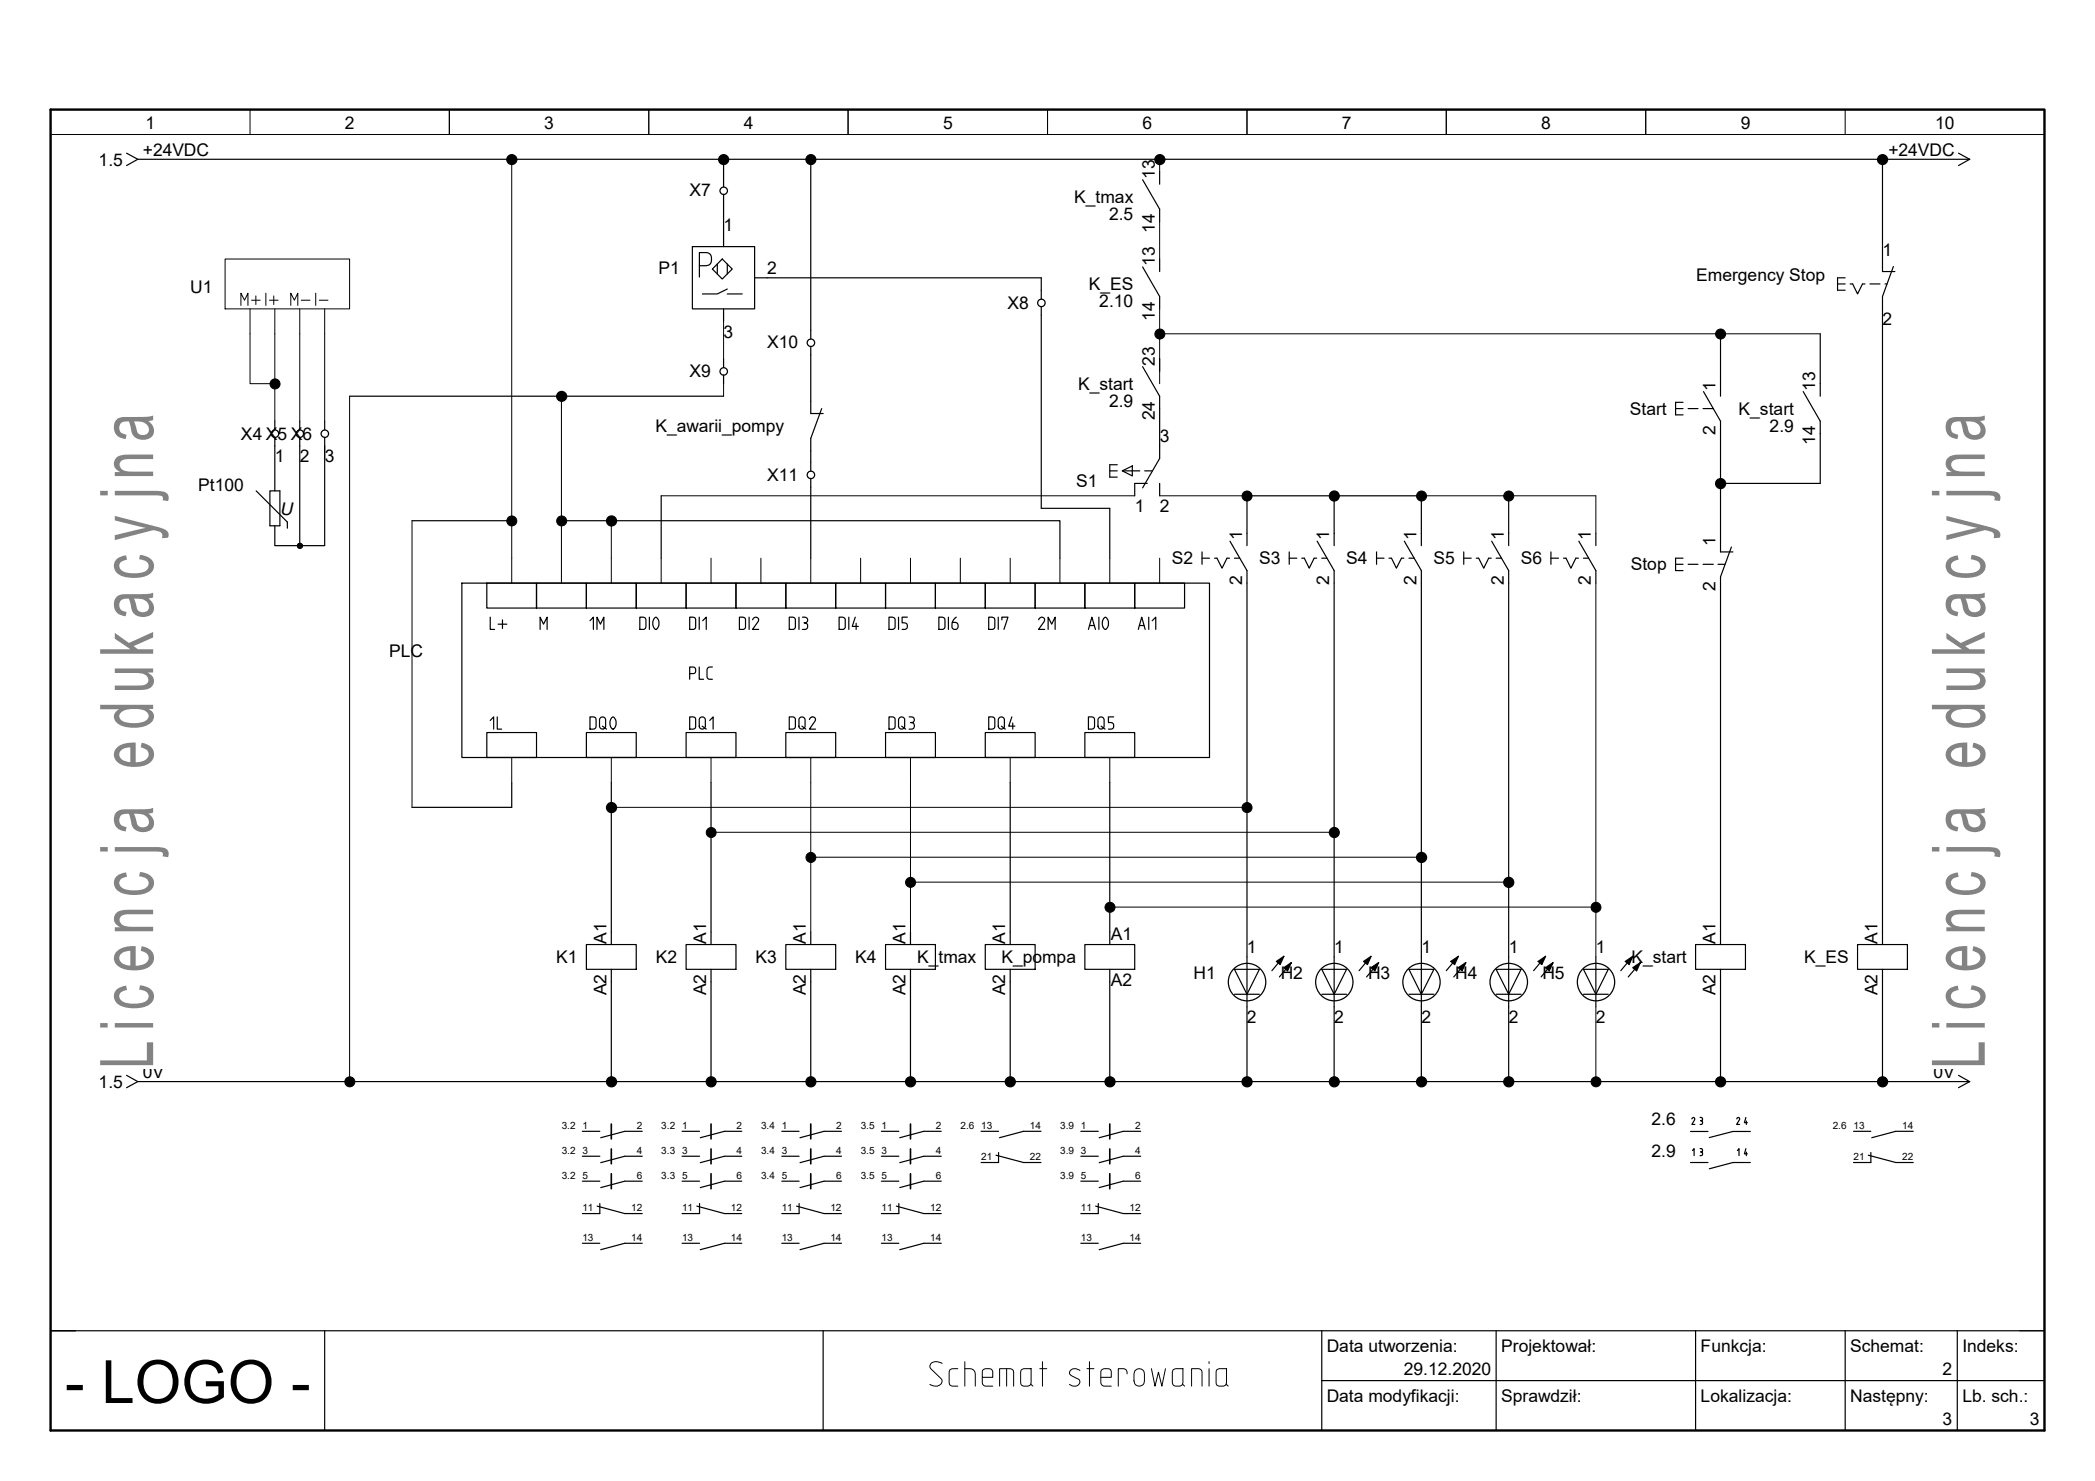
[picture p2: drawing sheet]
<svg xmlns="http://www.w3.org/2000/svg" width="297mm" height="210mm" viewBox="0 0 297 210" stroke-linecap="round" stroke-linejoin="round" font-family="sans-serif">
<path d="M7.2 15.5h282.7v187.3h-282.7z" fill="none" stroke="#000" stroke-width=".34"/>
<g fill="none" stroke="#000" stroke-width=".17">
<path d="M17.9 21.7l1.6 .9M19.5 22.6l-1.6 .9M19.5 22.6h247.4M98.2 35h8.8v8.8h-8.8zM99.2 37.7h.9a.95 .95 0 0 0 .8-1 .95 .95 0 0 0-.8-.9h-.9v3.5M101.7 37.4v1.4M102.4 36.7l1.4 1.4-1.4 1.5-1.4-1.5zM102.6 22.6v3.9M102.6 27.5v7.5M103.1 37.4v1.4M107 39.4h40.6v3M115 22.6v25.4"/>
<path d="M162 25.5l2.4 4.2v1.7M162 37.8l2.4 4.2v1.8M164.4 24.4v1.7M164.4 36.7v1.8M261.6 39.4h-1.1v1.7h1.1M266.9 22.6h12.4M266.9 22.6v15.9h1.8M268.5 37.8l-1.6 4.2v91.9M277.7 21.7l1.6 .9M279.3 22.6l-1.6 .9M39 59.7v1.2M42.5 59.7v1.2"/>
<path d="M46 59.7v1.2M49.6 56.2h53M102.6 43.8v1.8M102.6 50.9v1.2M102.6 53.2v1.2M103.1 41.7h2.1M103.1 41l-1.4 .7h-2.1M115 49.1v9.5h1.7M116.5 57.9l-1.5 4.3v4.6M147.6 43.5v28.6h9.7v7M162 52l2.4 4.2v8.8l-2.4 4.2M164.4 50.9v1.7"/>
<path d="M237.6 57.9h1M238.6 57h-1v1.8h1M239.3 57.9h1.4M241.5 57.9h1.4M241.5 55.5l2.4 4.2v18.6h1.8M243.9 47.3v8.9M255.7 55.5l2.4 4.2v8.8h-14.2M258.1 47.3v8.9M260.5 40.3h1.1M262.3 40.3h.4l.7 1.4 .7-1.4h.3M265.1 40.3h1.4M267.3 40.3h.2"/>
<path d="M36.3 69.6l4.4 4.4v.9M38.3 69.6h1.4v4.9h-1.4zM39 62v7.6M42.2 77.4h.7M42.2 77.2h.6M42.2 77.5h.6M42.3 77.1h.4M42.3 77.7h.4M42.5 62v15.4M46 62v15.4h-7v-2.9M58.4 73.8h14.2M79.6 73.8h70.7v5.3"/>
<path d="M93.7 70.3v8.8M115 67.8v11.3M157.3 66.8h1.1M158.4 65.9h-1.1v1.7h1.1M159.1 66.8l1.4-.7v1.4zM159.1 66.8h2.5M162.3 66.8h1.1M162.7 68.5h-1.8v1.8M164.4 68.5v1.8M170.4 79.1h1.1M170.4 78.3v1.7M172.2 79.1h.3l.8 1.5 .7-1.5h.3"/>
<path d="M174.4 76.7l2.4 4.2v72.5M175 79.1h.8M176.8 77.4v-7.1h24.7v7.1M182.8 78.3v1.7M182.8 79.1h1.1M184.6 79.1h.3l.7 1.5 .7-1.5h.4M186.8 76.7l2.4 4.2v72.5M187.4 79.1h.7M189.2 70.3v7.1M195.2 78.3v1.7M195.2 79.1h1M196.9 79.1h.4l.7 1.5 .7-1.5h.3"/>
<path d="M199.1 76.7l2.4 4.2v72.5M199.8 79.1h.7M207.5 78.3v1.7M207.5 79.1h1.1M209.3 79.1h.4l.7 1.5 .7-1.5h.3M211.5 76.7l2.4 4.2v72.5M212.1 79.1h.8M213.9 70.3v7.1M219.9 78.3v1.7M219.9 79.1h1.1M221.7 79.1h.3l.7 1.5 .7-1.5h.4M223.9 76.7l2.4 4.2v1.8"/>
<path d="M224.5 79.1h.8M226.3 75.6v1.8M238.6 79.1h-1v1.8h1M245.5 77.6l-1.6 4.2v52.1M65.5 82.7h106v24.7h-106zM69 82.7h7.1v3.5h-7.1zM69.5 87.5v1.7h.6M70.6 88.5h1.3M71.2 87.9v1.2M76.1 82.7h7v3.5h-7zM76.6 89.2v-1.7l.5 1 .5-1v1.7M83.1 82.7h7.1v3.5h-7.1z"/>
<path d="M83.6 88l.5-.5v1.7M84.6 89.2v-1.7l.5 1 .5-1v1.7M90.2 82.7h7.1v3.5h-7.1zM90.7 87.5h.5l.3 .2 .1 1.2-.3 .3h-.6zM92.1 87.5v1.7M92.7 87.7a.3 .3 0 0 1 .4-.2 .3 .3 0 0 1 .2 .3l.1 .3v.5l-.1 .3a.34 .34 0 0 1-.3 .3 .34 .34 0 0 1-.4-.3v-.7zM97.3 82.7h7v3.5h-7zM97.8 95.5h.5a.43 .43 0 0 0 .3-.6l-.2-.3h-.6v1.7M97.8 87.5h.5a.36 .36 0 0 1 .3 .4v1.2l-.3 .1h-.5zM99.1 94.6v1.7h.7M99.1 87.5v1.7M99.6 88l.5-.5v1.7"/>
<path d="M101 94.6h-.5l-.3 .4 .1 1.1 .2 .2h.5M104.3 82.7h7.1v3.5h-7.1zM104.8 87.5h.5a.36 .36 0 0 1 .4 .4v1l-.1 .2-.2 .1h-.6zM106.2 87.5v1.7M106.7 87.9a.41 .41 0 0 1 .6-.4 .41 .41 0 0 1 .2 .6l-.8 1.1h.9M111.4 82.7h7.1v3.5h-7.1zM111.9 87.5l.7 .1 .2 .2v1.1l-.3 .3h-.6zM113.3 87.5v1.7M113.8 87.5h.3a.41 .41 0 0 1 .4 .5 .41 .41 0 0 1-.5 .3 .47 .47 0 0 1 .5 .4 .47 .47 0 0 1-.4 .5h-.3M118.5 82.7h7.1v3.5h-7.1zM119 87.5h.6l.2 .3v1.1l-.2 .3h-.6zM120.4 87.5v1.7"/>
<path d="M121.3 87.5l-.5 1.3h.9M121.4 88.4v.8M125.6 82.7h7v3.5h-7zM126 87.5h.6l.3 .3v1.1l-.2 .3h-.7zM127.4 87.5v1.7M128.6 87.5h-.7v.8h.5a.4 .4 0 0 1 .2 .6l-.2 .3h-.5M132.6 82.7h7.1v3.5h-7.1zM133.1 87.5h.5l.4 .3v1.1l-.3 .3h-.6zM134.5 87.5v1.7M135.6 87.5a1.41 1.41 0 0 0-.6 1v.4a.44 .44 0 0 0 .4 .3 .44 .44 0 0 0 .4-.3l-.1-.5-.2-.2h-.5M139.7 82.7h7.1v3.5h-7.1zM140.2 87.5h.5l.3 .3 .1 1.1-.3 .3h-.6z"/>
<path d="M141.5 87.5v1.7M142 87.9v-.4h.9l-.6 1.7M146.8 82.7h7v3.5h-7zM147.3 87.9a.41 .41 0 0 1 .5-.4 .41 .41 0 0 1 .2 .6l-.7 1.1h.8M148.6 89.2v-1.7l.5 1 .5-1v1.7M153.8 82.7h7.1v3.5h-7.1zM154.3 89.2l.5-1.7 .5 1.7M154.5 88.7h.6M155.8 87.5v1.7M156.6 87.6a.5 .5 0 0 1 .6 .5v.5l-.1 .3a.34 .34 0 0 1-.4 .3 .34 .34 0 0 1-.3-.3l-.1-.7zM160.9 82.7h7.1v3.5h-7.1zM161.4 89.2l.5-1.7 .5 1.7"/>
<path d="M161.5 88.7h.7M162.9 87.5v1.7M163.4 88l.5-.5v1.7M237.6 80h1M239.3 80h1.4M241.5 80h1.4M243.6 80h1M69 103.9h7.1v3.5h-7.1zM69.5 102.2l.5-.6v1.8M70.5 101.6v1.8h.6M72.6 110.9v3.6h-14.2M83.1 103.9h7.1v3.5h-7.1z"/>
<path d="M83.6 101.6h.5a.36 .36 0 0 1 .4 .4v1.2l-.2 .2h-.7zM85.1 101.8a.44 .44 0 0 1 .5-.1 .44 .44 0 0 1 .3 .4v.9a.43 .43 0 0 1-.5 .4 .43 .43 0 0 1-.4-.4v-1zM85.4 103l.6 .4M86.7 110.9v23M86.7 101.7a.43 .43 0 0 1 .5 .1 .43 .43 0 0 1 .1 .4l-.1 .8a.34 .34 0 0 1-.3 .4 .34 .34 0 0 1-.3-.4l-.1-.7zM97.3 103.9h7v3.5h-7zM97.8 101.6h.5a.33 .33 0 0 1 .3 .4v1.2l-.2 .2h-.6zM99.2 101.8h.1a.44 .44 0 0 1 .4-.1 .44 .44 0 0 1 .3 .4v.9a.43 .43 0 0 1-.4 .4 .43 .43 0 0 1-.5-.4zM99.6 103l.5 .4M100.6 102.2l.5-.6v1.8M100.8 110.9v23M111.4 103.9h7.1v3.5h-7.1z"/>
<path d="M111.9 101.6h.5a.36 .36 0 0 1 .4 .4v1.1l-.1 .2-.3 .1h-.5zM113.3 101.8h.1a.44 .44 0 0 1 .5-.1 .44 .44 0 0 1 .2 .4v.9a.43 .43 0 0 1-.4 .4 .43 .43 0 0 1-.4-.4zM113.7 103l.6 .4M114.8 102a.42 .42 0 0 1 .5-.3 .42 .42 0 0 1 .2 .6l-.7 1.1h.8M125.6 103.9h7v3.5h-7zM126 101.6h.6a.36 .36 0 0 1 .3 .4l-.1 1.2-.1 .2h-.7zM127.5 101.8a.42 .42 0 0 1 .5-.1 .42 .42 0 0 1 .3 .4v.9a.43 .43 0 0 1-.5 .4 .43 .43 0 0 1-.4-.4zM127.8 103l.6 .4M128.9 101.6h.4a.41 .41 0 0 1 .3 .5 .41 .41 0 0 1-.5 .3 .47 .47 0 0 1 .5 .5 .47 .47 0 0 1-.3 .5h-.4M139.7 103.9h7.1v3.5h-7.1zM140.2 101.6h.5a.36 .36 0 0 1 .4 .4l-.1 1.2-.2 .2h-.6zM141.6 101.8h.1a.42 .42 0 0 1 .5-.1 .42 .42 0 0 1 .2 .4v.9a.43 .43 0 0 1-.4 .4 .43 .43 0 0 1-.5-.4z"/>
<path d="M142 103l.5 .4M143.2 110.9v23M143.5 101.6l-.5 1.4h.9M143.6 102.5v.9M153.8 103.9h7.1v3.5h-7.1zM154.3 101.6h.5a.36 .36 0 0 1 .4 .4l-.1 1.2-.2 .2h-.6zM155.8 101.8a.42 .42 0 0 1 .5-.1 .42 .42 0 0 1 .2 .4v.9a.43 .43 0 0 1-.4 .4 .43 .43 0 0 1-.4-.4zM156.1 103l.6 .4M157.3 110.9v23M157.9 101.6h-.7v.8l.5 .1a.45 .45 0 0 1 .2 .5l-.2 .4h-.5M83.1 133.9h7.1v3.5h-7.1zM86.7 137.4v16"/>
<path d="M97.3 133.9h7v3.5h-7zM100.8 137.4v16M111.4 133.9h7.1v3.5h-7.1zM115 132.1v1.8M115 137.4v16M125.6 133.9h7v3.5h-7zM129.1 132.1v1.8M129.1 137.4v16M139.7 133.9h7.1v3.5h-7.1zM143.2 137.4v16M153.8 133.9h7.1v3.5h-7.1zM157.3 137.4v16"/>
<path d="M175 137.4h3.6l-1.8 3.6zM181 136.3l1-.7-.5 1.2zM181.1 136.3l.7-.5-.3 .8zM181.3 136.3l.3-.2-.2 .4zM182 135.6l-1.7 2M182.2 137.2l.7-.5-.4 .8zM182.3 137.2l.4-.2-.2 .4zM183.1 136.5l-1.1 .7 .6 .4 .5-1.1-1.7 2M187.4 137.4h3.5l-1.7 3.6zM193.3 136.3l1.1-.7-.5 1.2zM193.5 136.3l.7-.5-.4 .8zM193.6 136.3l.4-.2-.2 .4z"/>
<path d="M194.4 135.6l-1.7 2M194.5 137.2l.8-.5-.4 .8zM194.7 137.2l.3-.2-.1 .4zM195.5 136.5l-1.1 .7 .5 .4 .6-1.1-1.7 2M199.8 137.4h3.5l-1.8 3.6zM205.7 136.3l1.1-.7-.6 1.2zM205.8 136.3l.8-.5-.4 .8zM206 136.3l.4-.2-.2 .4zM206.8 135.6l-1.7 2M206.9 137.2l.7-.5-.3 .8zM207 137.2l.4-.2-.2 .4zM207.8 136.5l-1 .7 .5 .4 .5-1.1-1.7 2"/>
<path d="M212.1 137.4h3.6l-1.8 3.6zM218.1 136.3l1-.7-.5 1.2zM218.2 136.3l.7-.5-.3 .8zM218.4 136.3l.3-.2-.2 .4zM219.1 135.6l-1.7 2M219.3 137.2l.7-.5-.4 .8zM219.4 137.2l.4-.2-.2 .4zM220.2 136.5l-1.1 .7 .6 .4 .5-1.1-1.7 2M224.5 137.4h3.5l-1.7 3.6zM226.3 135.7v7M230.4 136.3l1.1-.7-.5 1.2zM230.6 136.3l.7-.5-.4 .8z"/>
<path d="M230.7 136.3l.4-.2-.2 .4zM231.5 135.6l-1.7 2M231.6 137.2l.8-.5-.4 .8zM231.8 137.2l.4-.2-.2 .4zM232.6 136.5l-1.1 .7 .5 .4 .6-1.1-1.7 2M240.4 133.9h7.1v3.5h-7.1zM243.9 137.4v16M263.4 133.9h7v3.5h-7zM266.9 137.4v16M17.9 152.5l1.6 .9M19.5 153.4h247.4M19.5 153.4l-1.6 .8"/>
<path d="M175 141h3.6M187.4 141h3.5M199.8 141h3.5M212.1 141h3.6M224.5 141h3.5M239.9 158.6a.21 .21 0 0 1 .3-.1 .21 .21 0 0 1 .1 .3l-.4 .6h.4M241 158.4h.2a.24 .24 0 0 1 .2 .3 .24 .24 0 0 1-.3 .2 .28 .28 0 0 1 .3 .2 .28 .28 0 0 1-.1 .3h-.3M246.2 158.6a.21 .21 0 0 1 .3-.1 .21 .21 0 0 1 .1 .3l-.4 .6h.5M247.5 158.4l-.2 .8h.5M247.6 158.9v.5M266.9 153.4h12.4M277.7 152.5l1.6 .9"/>
<path d="M279.3 153.4l-1.6 .8M82.6 160.4h2.4M82.6 163.9h2.4M82.6 167.5h2.4M82.6 176.3h2.4M84.7 171l3.9 1.1h2.5M85 170.6v1.5h-2.4M91.1 160.4h-2.5l-3.4 .9M91.1 163.9h-2.5l-3.4 .9M91.1 167.5h-2.5l-3.4 .9M91.1 176.3h-2.5l-3.4 .9M96.7 160.4h2.5"/>
<path d="M96.7 163.9h2.5M96.7 167.5h2.5M96.7 176.3h2.5M98.8 171l3.9 1.1h2.5M99.2 170.6v1.5h-2.5M105.2 160.4h-2.5l-3.4 .9M105.2 163.9h-2.5l-3.4 .9M105.2 167.5h-2.5l-3.4 .9M105.2 176.3h-2.5l-3.4 .9M110.8 160.4h2.5M110.8 163.9h2.5M110.8 167.5h2.5"/>
<path d="M110.8 176.3h2.5M112.9 171l3.9 1.1h2.5M113.3 170.6v1.5h-2.5M119.3 160.4h-2.5l-3.4 .9M119.3 163.9h-2.5l-3.4 .9M119.3 167.5h-2.5l-3.4 .9M119.3 176.3h-2.5l-3.4 .9M125 160.4h2.4M125 163.9h2.4M125 167.5h2.4M125 176.3h2.4M127.1 171l3.9 1.1h2.5"/>
<path d="M127.4 170.6v1.5h-2.4M133.5 160.4h-2.5l-3.4 .9M133.5 163.9h-2.5l-3.4 .9M133.5 167.5h-2.5l-3.4 .9M133.5 176.3h-2.5l-3.4 .9M139.1 160.4h2.5M141.2 163.8l3.9 1h2.5M141.6 163.4v1.4h-2.5M147.6 160.4h-2.5l-3.4 .9M153.2 160.4h2.5M153.2 163.9h2.5M153.2 167.5h2.5"/>
<path d="M153.2 176.3h2.5M155.3 171l4 1.1h2.4M155.7 170.6v1.5h-2.5M161.7 160.4h-2.4l-3.5 .9M161.7 163.9h-2.4l-3.5 .9M161.7 167.5h-2.4l-3.5 .9M161.7 176.3h-2.4l-3.5 .9M239.7 160.4h2.5M239.7 164.8h2.5M240 163.1l.2-.2v1M241 162.9h.2a.24 .24 0 0 1 .2 .2 .24 .24 0 0 1-.3 .2 .28 .28 0 0 1 .3 .2 .28 .28 0 0 1-.1 .3l-.3 .1M246.3 163.1l.3-.2v1"/>
<path d="M247.5 162.9l-.2 .7h.5M247.6 163.3v.6M248.2 160.4h-2.5l-3.3 .9M248.2 164.8h-2.5l-3.3 .9M262.8 160.4h2.5M264.9 163.8l3.9 1h2.5M265.3 163.4v1.4h-2.5M271.3 160.4h-2.5l-3.4 .9M7.2 188.7h282.7M46 188.7v14.1M116.7 188.7v14.1M187.4 188.7v14.1"/>
<path d="M187.4 195.7h102.5M212.1 188.7v14.1M240.4 188.7v14.1M261.6 188.7v14.1M277.5 188.7v14.1"/>
</g>
<g fill="none" stroke="#000" stroke-width=".14">
<path d="M7.2 15.5h28.3M35.5 15.5h28.2v3.6h-28.2M35.5 15.5v3.6M35.5 19.1h-28.3v169.6h3.5M63.7 15.5h28.3v3.6h-28.3zM92 15.5h28.2v3.6h-28.2zM120.2 15.5h28.3v3.6h-28.3zM148.5 15.5h28.3v3.6h-28.3zM176.8 15.5h28.3v3.6h-28.3zM205.1 15.5h28.2v3.6h-28.2zM233.3 15.5h28.3v3.6h-28.3zM261.6 15.5h28.3v3.6h-28.3"/>
<path d="M31.9 36.7h17.7v7.1h-17.7zM72.6 22.6v60.1M164.4 22.6v1.8M164.4 31.4v5.3M34.2 43.3v-1.7l.5 1 .5-1v1.7M35.5 43.8v10.6h3.5M35.7 42.6h1.2M36.3 42v1.2M37.7 41.6v1.7M38.2 42.6h1.2M38.8 42v1.2M39 43.8v15.9"/>
<path d="M41.2 43.3v-1.7l.5 1 .5-1v1.7M42.5 43.8v15.9M42.7 42.6h1.3M44.8 41.6v1.7M45.3 42.6h1.2M46 43.8v15.9M49.6 56.2v97.2M79.6 56.2v26.5M102.6 45.6v5.3M102.6 54.4v1.8M164.4 47.3h93.7M164.4 43.8v10.6"/>
<path d="M46 63.2v1.8M58.4 73.8v40.7M86.7 73.8v8.9M93.7 79.1v3.6M93.7 70.3h67.2M100.8 79.1v3.6M107.9 79.1v3.6M115 79.1v3.6M122 79.1v3.6M129.1 79.1v3.6M136.2 79.1v3.6M143.2 79.1v3.6"/>
<path d="M150.3 79.1v3.6M157.3 79.1v3.6M164.4 70.3h12.4M164.4 79.1v3.6M201.5 70.3h24.8v5.3M226.3 82.7v53M72.6 107.4v3.5M86.7 114.5h90.1M86.7 107.4v3.5M100.8 118h88.4M100.8 107.4v3.5M115 107.4v24.7"/>
<path d="M129.1 107.4v24.7M143.2 107.4v3.5M157.3 107.4v3.5M115 121.5h86.5M129.1 125.1h84.8M157.3 128.6h69M226.3 142.7v10.7M133.6 193.3l-.5-.2a.8 .8 0 0 0-.9 .1 .8 .8 0 0 0-.3 .7l1.4 1.5a.68 .68 0 0 1 .2 .8 .68 .68 0 0 1-.8 .3l-.9-.2M135.8 194.1a1.18 1.18 0 0 0-1.1 .1l-.1 .3v1.8l.3 .2h.9M136.8 193.1v3.4M136.8 194.1h.7a.76 .76 0 0 1 .8 .7v1.7M139.3 195.3h1.5v-.9l-.3-.3h-.3a.86 .86 0 0 0-.9 .2v2l.3 .2h1.2"/>
<path d="M141.7 196.5v-2.4h1.5l.4 .1 .1 .3v2M142.7 194.1v2.4M144.8 194.2l.4-.1h1v1.9l-.1 .4-.3 .1h-.7l-.3-.2-.1-1.8zM146.1 196.2l.3 .3M147.4 194.1h1M147.8 193.1v3.4M153.1 194.3a.89 .89 0 0 0-1.5 .4l.3 .3 .9 .5a.59 .59 0 0 1 .2 .7 .59 .59 0 0 1-.8 .3l-.6-.2M154.1 194.1h1M154.5 193.1v3.4M156.1 195.3h1.5l-.1-1-.2-.2h-.2a.86 .86 0 0 0-1 .2v1.9a.49 .49 0 0 0 .5 .3h1M159.8 194.8l-.1-.5-.1-.2h-1v2.4M161 194.2a.73 .73 0 0 1 .8-.1 .73 .73 0 0 1 .5 .7v1a.74 .74 0 0 1-.8 .7 .74 .74 0 0 1-.7-.7v-1z"/>
<path d="M163.3 194.1l.5 2.4 .5-2 .4 2 .5-2.4M166.3 194.2l.4-.1h1v1.9l-.1 .4-.3 .1h-.7l-.3-.2-.1-1.8zM167.7 196.2l.3 .3M168.9 196.5v-2.4h1.2l.3 .2v2.2M171.4 194.1v2.4M171.4 193.1v.2M172.5 194.2l.4-.1h1v1.9l-.1 .4-.3 .1h-.7l-.3-.2-.1-1.8zM173.8 196.2l.3 .3M286.3 188.7h3.6"/>
<circle cx="39" cy="54.4" r=".71"/>
<circle cx="164.5" cy="47.4" r=".71"/>
<circle cx="244" cy="47.4" r=".71"/>
<circle cx="72.6" cy="73.9" r=".71"/>
<circle cx="79.6" cy="73.9" r=".71"/>
<circle cx="176.8" cy="70.3" r=".71"/>
<circle cx="201.6" cy="70.3" r=".71"/>
<circle cx="213.9" cy="70.3" r=".71"/>
<circle cx="100.8" cy="118" r=".7"/>
<circle cx="176.8" cy="114.5" r=".71"/>
<circle cx="115" cy="121.6" r=".71"/>
<circle cx="129.1" cy="125.1" r=".71"/>
<circle cx="157.4" cy="128.6" r=".71"/>
<circle cx="226.3" cy="128.6" r=".71"/>
<circle cx="49.6" cy="153.4" r=".71"/>
<circle cx="226.3" cy="153.4" r=".7"/>
</g>
<path d="M9.5 196.4h2.2v.7h-2.2zM15 192.9h.8v5.3h3v.7h-3.8zM20.3 193.6a2.96 2.96 0 0 1 3.5-.5 2.96 2.96 0 0 1 1.5 3.3 2.93 2.93 0 0 1-3.4 2.6 2.93 2.93 0 0 1-2.4-3.6 3 3 0 0 1 .8-1.8zM21 194a3.2 3.2 0 0 0-.1 3.7 2.1 2.1 0 0 0 2.5 .4 2.1 2.1 0 0 0 1.1-2.2 2.11 2.11 0 0 0-1.1-2.2 2.11 2.11 0 0 0-2.4 .3zM27 193.6a3.1 3.1 0 0 1 4.2 0l.5 1-.8 .2a1.99 1.99 0 0 0-3.3-.7 2.91 2.91 0 0 0 .2 3.8 2.68 2.68 0 0 0 3.2-.2v-1.1h-1.8v-.8h2.5v2.3a3.6 3.6 0 0 1-5-.2 3.7 3.7 0 0 1 .3-4.3zM33.5 193.6a2.95 2.95 0 0 1 3.5-.5 2.95 2.95 0 0 1 1.5 3.3 2.92 2.92 0 0 1-3.4 2.6 2.92 2.92 0 0 1-2.4-3.6 3.1 3.1 0 0 1 .8-1.8zM34.1 194a2.99 2.99 0 0 0 .3 4 2.1 2.1 0 0 0 2.3 0 2.1 2.1 0 0 0 1-2.1 2.11 2.11 0 0 0-1.1-2.2 2.11 2.11 0 0 0-2.5 .3zM41.5 196.4h2.3v.7h-2.3z" fill="#000"/>
<g fill="none" stroke="#000" stroke-width=".18">
<circle cx="72.6" cy="22.6" r=".7"/>
<circle cx="102.6" cy="22.6" r=".7"/>
<circle cx="102.6" cy="27" r=".53"/>
<circle cx="115" cy="22.6" r=".7"/>
<circle cx="164.5" cy="22.6" r=".7"/>
<circle cx="266.9" cy="22.6" r=".7"/>
<circle cx="79.6" cy="56.2" r=".7"/>
<circle cx="102.6" cy="52.7" r=".53"/>
<circle cx="115" cy="48.6" r=".53"/>
<circle cx="147.7" cy="42.9" r=".53"/>
<circle cx="39" cy="61.5" r=".53"/>
<circle cx="42.5" cy="61.5" r=".53"/>
<circle cx="42.5" cy="77.4" r=".35"/>
<circle cx="46.1" cy="61.5" r=".53"/>
<circle cx="86.7" cy="73.9" r=".71"/>
<circle cx="115" cy="67.3" r=".53"/>
<circle cx="189.2" cy="70.3" r=".71"/>
<circle cx="244" cy="68.6" r=".71"/>
<circle cx="86.7" cy="114.5" r=".71"/>
<circle cx="189.2" cy="118" r=".71"/>
<circle cx="176.8" cy="139.2" r="2.66"/>
<circle cx="189.2" cy="139.2" r="2.65"/>
<circle cx="201.5" cy="139.2" r="2.65"/>
<circle cx="201.6" cy="121.6" r=".71"/>
<circle cx="213.9" cy="139.2" r="2.66"/>
<circle cx="213.9" cy="125.1" r=".71"/>
<circle cx="226.3" cy="139.2" r="2.65"/>
<circle cx="86.7" cy="153.4" r=".71"/>
<circle cx="100.8" cy="153.4" r=".7"/>
<circle cx="115" cy="153.4" r=".7"/>
<circle cx="129.1" cy="153.4" r=".71"/>
<circle cx="143.2" cy="153.4" r=".71"/>
<circle cx="157.4" cy="153.4" r=".71"/>
<circle cx="176.8" cy="153.4" r=".71"/>
<circle cx="189.2" cy="153.4" r=".7"/>
<circle cx="201.6" cy="153.4" r=".71"/>
<circle cx="213.9" cy="153.4" r=".71"/>
<circle cx="244" cy="153.4" r=".71"/>
<circle cx="266.9" cy="153.4" r=".71"/>
</g>
<g fill="none" stroke="#000" stroke-width=".23">
<path d="M86.7 159.4v2.1M100.8 159.4v2.1M115 159.4v2.1M129.1 159.4v2.1M157.3 159.4v2.1M86.7 162.9v2.1M86.7 166.4v2.2M100.8 162.9v2.1M100.8 166.4v2.2M115 162.9v2.1M115 166.4v2.2M129.1 162.9v2.1"/>
<path d="M129.1 166.4v2.2M157.3 162.9v2.1M157.3 166.4v2.2"/>
</g>
<g fill="#000">
<circle cx="72.6" cy="22.6" r=".7"/>
<circle cx="102.6" cy="22.6" r=".7"/>
<circle cx="115" cy="22.6" r=".7"/>
<circle cx="164.5" cy="22.6" r=".7"/>
<circle cx="266.9" cy="22.6" r=".7"/>
<circle cx="39" cy="54.4" r=".71"/>
<circle cx="79.6" cy="56.2" r=".7"/>
<circle cx="164.5" cy="47.4" r=".71"/>
<circle cx="244" cy="47.4" r=".71"/>
<circle cx="72.6" cy="73.9" r=".71"/>
<circle cx="79.6" cy="73.9" r=".71"/>
<circle cx="86.7" cy="73.9" r=".71"/>
<circle cx="176.8" cy="70.3" r=".71"/>
<circle cx="189.2" cy="70.3" r=".71"/>
<circle cx="201.6" cy="70.3" r=".71"/>
<circle cx="213.9" cy="70.3" r=".71"/>
<circle cx="244" cy="68.6" r=".71"/>
<circle cx="86.7" cy="114.5" r=".71"/>
<circle cx="100.8" cy="118" r=".7"/>
<circle cx="176.8" cy="114.5" r=".71"/>
<circle cx="189.2" cy="118" r=".71"/>
<circle cx="115" cy="121.6" r=".71"/>
<circle cx="129.1" cy="125.1" r=".71"/>
<circle cx="157.4" cy="128.6" r=".71"/>
<circle cx="201.6" cy="121.6" r=".71"/>
<circle cx="213.9" cy="125.1" r=".71"/>
<circle cx="226.3" cy="128.6" r=".71"/>
<circle cx="49.6" cy="153.4" r=".71"/>
<circle cx="86.7" cy="153.4" r=".71"/>
<circle cx="100.8" cy="153.4" r=".7"/>
<circle cx="115" cy="153.4" r=".7"/>
<circle cx="129.1" cy="153.4" r=".71"/>
<circle cx="143.2" cy="153.4" r=".71"/>
<circle cx="157.4" cy="153.4" r=".71"/>
<circle cx="176.8" cy="153.4" r=".71"/>
<circle cx="189.2" cy="153.4" r=".7"/>
<circle cx="201.6" cy="153.4" r=".71"/>
<circle cx="213.9" cy="153.4" r=".71"/>
<circle cx="226.3" cy="153.4" r=".7"/>
<circle cx="244" cy="153.4" r=".71"/>
<circle cx="266.9" cy="153.4" r=".71"/>
</g>
<path d="M12.2 58.4h11.7v93.2h-11.7z" fill="#fff"/>
<g fill="#838383">
<path d="M14.2 150.3h6.6v-2.5h.9v3.2h-7.5z"/>
<path d="M16.6 140.3l.5-.4 .8-.2 .1 .7a.95 .95 0 0 0-1.1 1.1 1.53 1.53 0 0 0 1.6 .8h1a1.39 1.39 0 0 0 1.6-1 1.18 1.18 0 0 0-1.4-1l.2-.6a1.82 1.82 0 0 1 1.9 1.5 2.08 2.08 0 0 1-2.3 1.7 3.8 3.8 0 0 1-3-.8 1.34 1.34 0 0 1 .1-1.8z"/>
<path d="M16.5 129.5a2.57 2.57 0 0 1 1.9-.5h3.3v.6h-3.3a1.19 1.19 0 0 0-1.4 .6 .95 .95 0 0 0 .9 1.1l3.8 .1v.6h-5.4v-.5h.8a1.22 1.22 0 0 1-.6-2z"/>
<path d="M16.6 124.2l.5-.3 .8-.2 .1 .6a.95 .95 0 0 0-1.1 1.1 1.53 1.53 0 0 0 1.6 .8h.5a2.02 2.02 0 0 0 2-.7 1.09 1.09 0 0 0-1.3-1.3l.2-.6a1.82 1.82 0 0 1 1.9 1.6 2.08 2.08 0 0 1-2.3 1.7 3.4 3.4 0 0 1-3.2-1l-.1-.5a1.31 1.31 0 0 1 .4-1.2z"/>
<path d="M16.3 94.8h5.4v.6h-.8a1.24 1.24 0 0 1 .9 1.4 1.24 1.24 0 0 1-1.3 1h-4.2v-.6h3.4a1.02 1.02 0 0 0 1.3-.8 1.23 1.23 0 0 0-1.5-1h-3.2z"/>
<path d="M16.3 89.7l2 1.5 3.4-1.6v.8l-2.8 1.2 .7 .5h2.1v.6h-7.5v-.6h4.3l-2.2-1.5z"/>
<path d="M16.6 79.2l.5-.3 .8-.2 .1 .7h-.3a.85 .85 0 0 0-.8 .9 .85 .85 0 0 0 .8 .8 4 4 0 0 0 3.2-.3 .9 .9 0 0 0 0-1 .9 .9 0 0 0-.9-.5h-.3l.2-.6a1.85 1.85 0 0 1 1.9 1.5 2.09 2.09 0 0 1-2.3 1.7 3.8 3.8 0 0 1-3-.8 1.36 1.36 0 0 1 .1-1.9z"/>
<path d="M16.3 73.2l5.5 1.4a3.5 3.5 0 0 1 2 .9l.1 .3-.1 .4-.9 .1a.69 .69 0 0 0-.6-1l-.6-.1-5.4 1.4v-.7l4.4-1.1-4.4-1z"/>
<path d="M16.5 64.9a2.55 2.55 0 0 1 1.9-.4h3.3v.6h-3.3a1.19 1.19 0 0 0-1.4 .6 1.06 1.06 0 0 0 1.3 1.1l3.4 .1v.6h-5.4v-.6h.8a1.22 1.22 0 0 1-.6-2z"/>
<path d="M14.2 145.1h1.1v.6h-1.1zM16.3 145.1h5.4v.6h-5.4z"/>
<path d="M16.6 134.9a3.9 3.9 0 0 1 2.6-.8v2.8h.5a1.27 1.27 0 0 0 1.4-1.3 1.21 1.21 0 0 0-1.1-.8l.1-.6a1.73 1.73 0 0 1 1.7 2 2.52 2.52 0 0 1-2.8 1.4 2.69 2.69 0 0 1-2.8-1.4 1.33 1.33 0 0 1 .4-1.3zM17.2 135.2a.94 .94 0 0 0-.2 1 .94 .94 0 0 0 .8 .6l.7 .1v-2.1l-.9 .2z"/>
<path d="M14.2 120.1h1.1v.6h-1.1zM16.3 120.1h6.6a.96 .96 0 0 1 .9 1.4l-.8-.1a.42 .42 0 0 0-.3-.6l-6.4-.1z"/>
<path d="M16.6 115.1l.8-.3 3.4-.1 .9-.2v.7l-.7 .1a1.41 1.41 0 0 1 .8 1.8 1.41 1.41 0 0 1-1.8 .9 1.64 1.64 0 0 1-1.5-1.8l-.2-.8a1.01 1.01 0 0 0-1.4 1.2 .95 .95 0 0 0 1 .7l-.1 .6a1.67 1.67 0 0 1-1.5-1 1.67 1.67 0 0 1 .3-1.8zM19 115.4l.3 1a.9 .9 0 0 0 .9 .9 .9 .9 0 0 0 .9-.7 1.43 1.43 0 0 0-1.8-1.2z"/>
<path d="M16.6 106a3.9 3.9 0 0 1 2.6-.7v2.8l.5-.1a1.27 1.27 0 0 0 1.4-1.3 1.13 1.13 0 0 0-1.1-.7l.1-.7a1.73 1.73 0 0 1 1.7 2 2.56 2.56 0 0 1-2.8 1.4 2.68 2.68 0 0 1-2.8-1.3 1.35 1.35 0 0 1 .4-1.4zM17.2 106.4a.93 .93 0 0 0-.2 1 .93 .93 0 0 0 .8 .5l.7 .2v-2.1l-.9 .1z"/>
<path d="M14.2 99.9h7.5v.6h-.7a1.16 1.16 0 0 1 .8 1.1 1.16 1.16 0 0 1-.7 1.1 4.8 4.8 0 0 1-4.4-.1 1.13 1.13 0 0 1-.6-1.1 1.13 1.13 0 0 1 .8-.9h-2.7zM17.2 101a.8 .8 0 0 0-.2 .9 .8 .8 0 0 0 .7 .5 3.8 3.8 0 0 0 3.2-.4 .81 .81 0 0 0 .1-.8 .81 .81 0 0 0-.7-.5 4 4 0 0 0-3.1 .3z"/>
<path d="M16.6 84.6l.8-.3 3.4-.1 .9-.2v.7l-.7 .1a1.41 1.41 0 0 1 .8 1.8 1.41 1.41 0 0 1-1.8 .9 1.64 1.64 0 0 1-1.5-1.8l-.2-.8a.99 .99 0 0 0-1.2 .3 .99 .99 0 0 0 0 1.2l.8 .4-.1 .6a1.66 1.66 0 0 1-1.5-1 1.66 1.66 0 0 1 .3-1.8zM19 84.9l.3 1a.9 .9 0 0 0 .9 .9 .9 .9 0 0 0 .9-.7 1.43 1.43 0 0 0-1.8-1.2z"/>
<path d="M14.2 69.6h1.1v.6h-1.1zM16.3 69.6h6.6a.96 .96 0 0 1 .9 1.4l-.8-.1a.42 .42 0 0 0-.3-.6l-6.4-.1z"/>
<path d="M16.6 59.5l.8-.4h3.4l.9-.2v.7l-.7 .1a1.39 1.39 0 0 1 .8 1.5 1.39 1.39 0 0 1-1.2 1.1 1.7 1.7 0 0 1-2.1-1.8l-.2-.7a1.01 1.01 0 0 0-1.4 1.1 .94 .94 0 0 0 1 .7l-.1 .7a1.67 1.67 0 0 1-1.5-1 1.67 1.67 0 0 1 .3-1.8zM19 59.8l.3 1a.89 .89 0 0 0 .9 .9 .89 .89 0 0 0 .9-.8 1.43 1.43 0 0 0-1.8-1.1z"/>
</g>
<path d="M271.9 58.4h11.8v93.2h-11.8z" fill="#fff"/>
<g fill="#838383">
<path d="M273.9 150.3h6.6v-2.5h.9v3.2h-7.5z"/>
<path d="M276.3 140.3l.5-.4 .8-.2 .1 .7a.89 .89 0 0 0-.9 .3 .89 .89 0 0 0-.1 1 3.1 3.1 0 0 0 2.9 .5 .99 .99 0 0 0 1-1.4l-.3-.3-.9-.2 .1-.6a1.82 1.82 0 0 1 2 1.5 1.77 1.77 0 0 1-1.8 1.7 4 4 0 0 1-3.5-.8 1.37 1.37 0 0 1 .1-1.8z"/>
<path d="M276.2 129.5a2.58 2.58 0 0 1 1.9-.5h3.3v.6h-3.3a1.19 1.19 0 0 0-1.4 .6 .95 .95 0 0 0 .9 1.1l3.8 .1v.6h-5.4v-.5h.8a1.24 1.24 0 0 1-.6-2z"/>
<path d="M276.3 124.2l.5-.3 .8-.2 .1 .6a.95 .95 0 0 0-1.1 1.1 1.54 1.54 0 0 0 1.6 .8h.5a2.02 2.02 0 0 0 2-.7 .93 .93 0 0 0-1-1.2l-.3-.1 .1-.6a1.82 1.82 0 0 1 2 1.6 2.05 2.05 0 0 1-2.3 1.7 3.9 3.9 0 0 1-3-.8 1.39 1.39 0 0 1 .1-1.9z"/>
<path d="M276 94.8h5.4v.6h-.8a1.24 1.24 0 0 1 .9 1.4 1.24 1.24 0 0 1-1.3 1h-4.2v-.6h3.4a.98 .98 0 0 0 1.3-1 1.4 1.4 0 0 0-1.5-.8h-3.2z"/>
<path d="M276 89.7l2 1.5 3.4-1.6v.8l-2.8 1.2 .7 .5h2.1v.6h-7.5v-.6h4.3l-2.2-1.5z"/>
<path d="M276.3 79.2l.5-.3 .8-.2 .1 .7h-.3a.85 .85 0 0 0-.8 .9 .85 .85 0 0 0 .8 .8 4.1 4.1 0 0 0 3.1-.2 .83 .83 0 0 0 .2-.9 .83 .83 0 0 0-.7-.6l-.6-.1 .1-.6a1.85 1.85 0 0 1 2 1.5 2.05 2.05 0 0 1-2.3 1.7 3.8 3.8 0 0 1-3-.8 1.39 1.39 0 0 1 .1-1.9z"/>
<path d="M276 73.2l5.5 1.4a3.6 3.6 0 0 1 2 .9l.1 .3-.1 .4-.8 .1a.69 .69 0 0 0-.7-1l-.6-.1-5.4 1.4v-.7l4.4-1.1-4.4-1z"/>
<path d="M276.2 64.9a2.58 2.58 0 0 1 1.9-.4h3.3v.6h-3.3a1.19 1.19 0 0 0-1.4 .6 1.06 1.06 0 0 0 1.3 1.1l3.4 .1v.6h-5.4v-.6h.8a1.24 1.24 0 0 1-.6-2z"/>
<path d="M273.9 145.1h1.1v.6h-1.1zM276 145.1h5.4v.6h-5.4z"/>
<path d="M276.3 134.9a3.8 3.8 0 0 1 2.6-.8v2.8h.5a1.27 1.27 0 0 0 1.3-1.3 1.21 1.21 0 0 0-1-.8l.1-.6a1.71 1.71 0 0 1 1.7 2 2.14 2.14 0 0 1-2.3 1.4 3.3 3.3 0 0 1-3.2-1.1 1.37 1.37 0 0 1 .3-1.6zM276.9 135.2a.92 .92 0 0 0-.2 1 .92 .92 0 0 0 .8 .6l.7 .1v-2.1l-.9 .2z"/>
<path d="M273.9 120.1h1.1v.6h-1.1zM276 120.1h6.6a.95 .95 0 0 1 .9 .4 .95 .95 0 0 1 0 1l-.8-.1a.39 .39 0 0 0 .1-.4 .39 .39 0 0 0-.4-.2l-6.4-.1z"/>
<path d="M276.3 115.1l.7-.3 3.5-.1 .9-.2v.7l-.6 .1a1.42 1.42 0 0 1 .7 1.8 1.42 1.42 0 0 1-1.8 .9 1.65 1.65 0 0 1-1.5-1.8l-.2-.8a1 1 0 0 0-1.4 1.2 .91 .91 0 0 0 1.1 .7l-.2 .6a1.68 1.68 0 0 1-1.5-1 1.68 1.68 0 0 1 .3-1.8zM278.7 115.4l.3 1a.9 .9 0 0 0 .9 .9 .9 .9 0 0 0 .9-.7 1.29 1.29 0 0 0-1.4-1.2z"/>
<path d="M276.3 106a3.8 3.8 0 0 1 2.6-.7v2.8l.5-.1a1.27 1.27 0 0 0 1.3-1.3 1.13 1.13 0 0 0-1-.7l.1-.7a1.71 1.71 0 0 1 1.7 2 2.54 2.54 0 0 1-2.8 1.4 2.63 2.63 0 0 1-2.8-1.3 1.36 1.36 0 0 1 .4-1.4zM276.9 106.4a.92 .92 0 0 0-.2 1 .92 .92 0 0 0 .8 .5l.7 .2v-2.1l-.9 .1z"/>
<path d="M273.9 99.9h7.5v.6h-.7a1.16 1.16 0 0 1 .8 1.1 1.16 1.16 0 0 1-.8 1.1 4.8 4.8 0 0 1-4.3-.1 1.14 1.14 0 0 1-.5-1.1 1.14 1.14 0 0 1 .7-.9h-2.7zM276.8 101a.81 .81 0 0 0-.1 .9 .81 .81 0 0 0 .7 .5 3.8 3.8 0 0 0 3.1-.4 .81 .81 0 0 0 .2-.8 .81 .81 0 0 0-.7-.5 4 4 0 0 0-3.2 .3z"/>
<path d="M276.3 84.6l.7-.3 3.5-.1 .9-.2v.7l-.6 .1a1.42 1.42 0 0 1 .7 1.8 1.42 1.42 0 0 1-1.8 .9 1.65 1.65 0 0 1-1.5-1.8l-.2-.8a.99 .99 0 0 0-1.2 .3 .99 .99 0 0 0 0 1.2l.9 .4-.2 .6a1.67 1.67 0 0 1-1.5-1 1.67 1.67 0 0 1 .3-1.8zM278.7 84.9l.3 1a.9 .9 0 0 0 .9 .9 .9 .9 0 0 0 .9-.7 1.29 1.29 0 0 0-1.4-1.2z"/>
<path d="M273.9 69.6h1.1v.6h-1.1zM276 69.6h6.6a.95 .95 0 0 1 .9 .4 .95 .95 0 0 1 0 1l-.8-.1a.4 .4 0 0 0 .1-.4 .4 .4 0 0 0-.4-.2l-6.4-.1z"/>
<path d="M276.3 59.5l.7-.4h3.5l.9-.2v.7l-.6 .1a1.4 1.4 0 0 1 .7 1.5 1.4 1.4 0 0 1-1.2 1.1 1.7 1.7 0 0 1-2.1-1.8l-.2-.7a1 1 0 0 0-1.4 1.1 .9 .9 0 0 0 1.1 .7l-.2 .7a1.68 1.68 0 0 1-1.5-1 1.68 1.68 0 0 1 .3-1.8zM278.7 59.8l.3 1a.89 .89 0 0 0 .9 .9 .89 .89 0 0 0 .9-.8 1.41 1.41 0 0 0-1.8-1.1z"/>
</g>
<g font-size="2.5">
<text x="14" y="23.5">1.5</text>
<text x="20.3" y="22.1">+24VDC</text>
<text x="20.6" y="18.2">1</text>
<text x="48.9" y="18.2">2</text>
<text x="77.2" y="18.2">3</text>
<text x="105.4" y="18.2">4</text>
<text x="133.7" y="18.2">5</text>
<text x="162" y="18.2">6</text>
<text x="190.2" y="18.2">7</text>
<text x="218.5" y="18.2">8</text>
<text x="246.8" y="18.2">9</text>
<text x="267.8" y="22.1">+24VDC</text>
<text x="274.4" y="18.2">10</text>
<text x="97.8" y="27.9">X7</text>
<text x="152.3" y="28.7">K_tmax</text>
<text x="163.7" y="25.4" transform="rotate(-90 163.7 25.4)">13</text>
<text x="102.6" y="32.7">1</text>
<text x="157.2" y="31.2">2.5</text>
<text x="163.7" y="33.1" transform="rotate(-90 163.7 33.1)">14</text>
<text x="27" y="41.5">U1</text>
<text x="93.4" y="38.9">P1</text>
<text x="108.8" y="38.9">2</text>
<text x="154.4" y="41.1">K_ES</text>
<text x="163.7" y="37.7" transform="rotate(-90 163.7 37.7)">13</text>
<text x="240.5" y="39.8">Emergency Stop</text>
<text x="266.9" y="36.2">1</text>
<text x="102.6" y="47.9">3</text>
<text x="142.8" y="43.8">X8</text>
<text x="155.9" y="43.6">2.10</text>
<text x="163.7" y="45.4" transform="rotate(-90 163.7 45.4)">14</text>
<text x="266.9" y="46.1">2</text>
<text x="97.8" y="53.5">X9</text>
<text x="108.8" y="49.4">X10</text>
<text x="163.7" y="51.9" transform="rotate(-90 163.7 51.9)">23</text>
<text x="152.9" y="55.2">K_start</text>
<text x="157.2" y="57.7">2.9</text>
<text x="163.7" y="59.6" transform="rotate(-90 163.7 59.6)">24</text>
<text x="231.1" y="58.8">Start</text>
<text x="243.2" y="55.4" transform="rotate(-90 243.2 55.4)">1</text>
<text x="246.5" y="58.8">K_start</text>
<text x="257.4" y="55.4" transform="rotate(-90 257.4 55.4)">13</text>
<text x="34.2" y="62.3">X4 X5 X6</text>
<text x="39" y="65.6">1</text>
<text x="42.5" y="65.6">2</text>
<text x="46.1" y="65.6">3</text>
<text x="92.9" y="61.3">K_awarii_pompy</text>
<text x="164.4" y="62.7">3</text>
<text x="243.2" y="61.7" transform="rotate(-90 243.2 61.7)">2</text>
<text x="250.9" y="61.3">2.9</text>
<text x="257.4" y="63.1" transform="rotate(-90 257.4 63.1)">14</text>
<text x="28.1" y="69.6">Pt100</text>
<text x="108.8" y="68.1">X11</text>
<text x="152.6" y="69">S1</text>
<text x="39.7" y="73">U</text>
<text x="160.9" y="72.6">1</text>
<text x="164.4" y="72.6">2</text>
<text x="176.1" y="76.6" transform="rotate(-90 176.1 76.6)">1</text>
<text x="188.5" y="76.6" transform="rotate(-90 188.5 76.6)">1</text>
<text x="200.8" y="76.6" transform="rotate(-90 200.8 76.6)">1</text>
<text x="213.2" y="76.6" transform="rotate(-90 213.2 76.6)">1</text>
<text x="225.6" y="76.6" transform="rotate(-90 225.6 76.6)">1</text>
<text x="243.2" y="77.4" transform="rotate(-90 243.2 77.4)">1</text>
<text x="166.2" y="80">S2</text>
<text x="176.1" y="82.9" transform="rotate(-90 176.1 82.9)">2</text>
<text x="178.5" y="80">S3</text>
<text x="188.5" y="82.9" transform="rotate(-90 188.5 82.9)">2</text>
<text x="190.9" y="80">S4</text>
<text x="200.8" y="82.9" transform="rotate(-90 200.8 82.9)">2</text>
<text x="203.3" y="80">S5</text>
<text x="213.2" y="82.9" transform="rotate(-90 213.2 82.9)">2</text>
<text x="215.6" y="80">S6</text>
<text x="225.6" y="82.9" transform="rotate(-90 225.6 82.9)">2</text>
<text x="231.2" y="80.9">Stop</text>
<text x="243.2" y="83.8" transform="rotate(-90 243.2 83.8)">2</text>
<text x="55.2" y="93.2">PLC</text>
<text x="78.9" y="136.5">K1</text>
<text x="86" y="133.8" transform="rotate(-90 86 133.8)">A1</text>
<text x="93" y="136.5">K2</text>
<text x="100.1" y="133.8" transform="rotate(-90 100.1 133.8)">A1</text>
<text x="107.1" y="136.5">K3</text>
<text x="114.3" y="133.8" transform="rotate(-90 114.3 133.8)">A1</text>
<text x="121.3" y="136.5">K4</text>
<text x="128.4" y="133.8" transform="rotate(-90 128.4 133.8)">A1</text>
<text x="130" y="136.5">K_tmax</text>
<text x="142" y="136.5">K_pompa</text>
<text x="142.5" y="133.8" transform="rotate(-90 142.5 133.8)">A1</text>
<text x="157.5" y="133.3">A1</text>
<text x="176.8" y="135.2">1</text>
<text x="189.2" y="135.2">1</text>
<text x="201.5" y="135.2">1</text>
<text x="213.9" y="135.2">1</text>
<text x="226.3" y="135.2">1</text>
<text x="231.3" y="136.5">K_start</text>
<text x="243.2" y="133.8" transform="rotate(-90 243.2 133.8)">A1</text>
<text x="255.8" y="136.5">K_ES</text>
<text x="266.2" y="133.8" transform="rotate(-90 266.2 133.8)">A1</text>
<text x="86" y="141.1" transform="rotate(-90 86 141.1)">A2</text>
<text x="100.1" y="141.1" transform="rotate(-90 100.1 141.1)">A2</text>
<text x="114.3" y="141.1" transform="rotate(-90 114.3 141.1)">A2</text>
<text x="128.4" y="141.1" transform="rotate(-90 128.4 141.1)">A2</text>
<text x="142.5" y="141.1" transform="rotate(-90 142.5 141.1)">A2</text>
<text x="157.5" y="139.8">A2</text>
<text x="169.2" y="138.7">H1</text>
<text x="181.6" y="138.7">H2</text>
<text x="194" y="138.7">H3</text>
<text x="206.3" y="138.7">H4</text>
<text x="218.7" y="138.7">H5</text>
<text x="243.2" y="141.1" transform="rotate(-90 243.2 141.1)">A2</text>
<text x="266.2" y="141.1" transform="rotate(-90 266.2 141.1)">A2</text>
<text x="176.8" y="145.1">2</text>
<text x="189.2" y="145.1">2</text>
<text x="201.5" y="145.1">2</text>
<text x="213.9" y="145.1">2</text>
<text x="226.3" y="145.1">2</text>
<text x="14" y="154.3">1.5</text>
<text x="20.3" y="152.8">0V</text>
<text x="274.1" y="152.8">0V</text>
<text x="234.1" y="159.6">2.6</text>
<text x="234.1" y="164">2.9</text>
<text x="188.1" y="191.7">Data utworzenia:</text>
<text x="212.8" y="191.7">Projektował:</text>
<text x="241.1" y="191.7">Funkcja:</text>
<text x="262.3" y="191.7">Schemat:</text>
<text x="278.2" y="191.7">Indeks:</text>
<text x="199" y="194.9">29.12.2020</text>
<text x="275.4" y="194.9">2</text>
<text x="188.1" y="198.8">Data modyfikacji:</text>
<text x="212.8" y="198.8">Sprawdził:</text>
<text x="241.1" y="198.8">Lokalizacja:</text>
<text x="262.3" y="198.8">Następny:</text>
<text x="275.4" y="202">3</text>
<text x="278.2" y="198.8">Lb. sch.:</text>
<text x="287.8" y="202">3</text>
</g>
<g font-size="1.4">
<text x="79.6" y="160.1">3.2 1</text>
<text x="90.3" y="160.1">2</text>
<text x="93.8" y="160.1">3.2 1</text>
<text x="104.4" y="160.1">2</text>
<text x="107.9" y="160.1">3.4 1</text>
<text x="118.6" y="160.1">2</text>
<text x="122" y="160.1">3.5 1</text>
<text x="132.7" y="160.1">2</text>
<text x="136.2" y="160.1">2.6 13</text>
<text x="146" y="160.1">14</text>
<text x="150.3" y="160.1">3.9 1</text>
<text x="160.9" y="160.1">2</text>
<text x="259.9" y="160.1">2.6 13</text>
<text x="269.7" y="160.1">14</text>
<text x="79.6" y="163.6">3.2 3</text>
<text x="79.6" y="167.2">3.2 5</text>
<text x="90.3" y="163.6">4</text>
<text x="90.3" y="167.2">6</text>
<text x="93.8" y="163.6">3.3 3</text>
<text x="93.8" y="167.2">3.3 5</text>
<text x="104.4" y="163.6">4</text>
<text x="104.4" y="167.2">6</text>
<text x="107.9" y="163.6">3.4 3</text>
<text x="107.9" y="167.2">3.4 5</text>
<text x="118.6" y="163.6">4</text>
<text x="118.6" y="167.2">6</text>
<text x="122" y="163.6">3.5 3</text>
<text x="122" y="167.2">3.5 5</text>
<text x="132.7" y="163.6">4</text>
<text x="132.7" y="167.2">6</text>
<text x="139.1" y="164.5">21</text>
<text x="146" y="164.5">22</text>
<text x="150.3" y="163.6">3.9 3</text>
<text x="150.3" y="167.2">3.9 5</text>
<text x="160.9" y="163.6">4</text>
<text x="160.9" y="167.2">6</text>
<text x="262.8" y="164.5">21</text>
<text x="269.7" y="164.5">22</text>
<text x="82.6" y="171.8">11</text>
<text x="89.5" y="171.8">12</text>
<text x="96.7" y="171.8">11</text>
<text x="103.6" y="171.8">12</text>
<text x="110.8" y="171.8">11</text>
<text x="117.7" y="171.8">12</text>
<text x="125" y="171.8">11</text>
<text x="131.9" y="171.8">12</text>
<text x="153.3" y="171.8">11</text>
<text x="160.2" y="171.8">12</text>
<text x="82.6" y="176">13</text>
<text x="89.5" y="176">14</text>
<text x="96.7" y="176">13</text>
<text x="103.6" y="176">14</text>
<text x="110.8" y="176">13</text>
<text x="117.7" y="176">14</text>
<text x="125" y="176">13</text>
<text x="131.9" y="176">14</text>
<text x="153.3" y="176">13</text>
<text x="160.2" y="176">14</text>
</g>
</svg>
